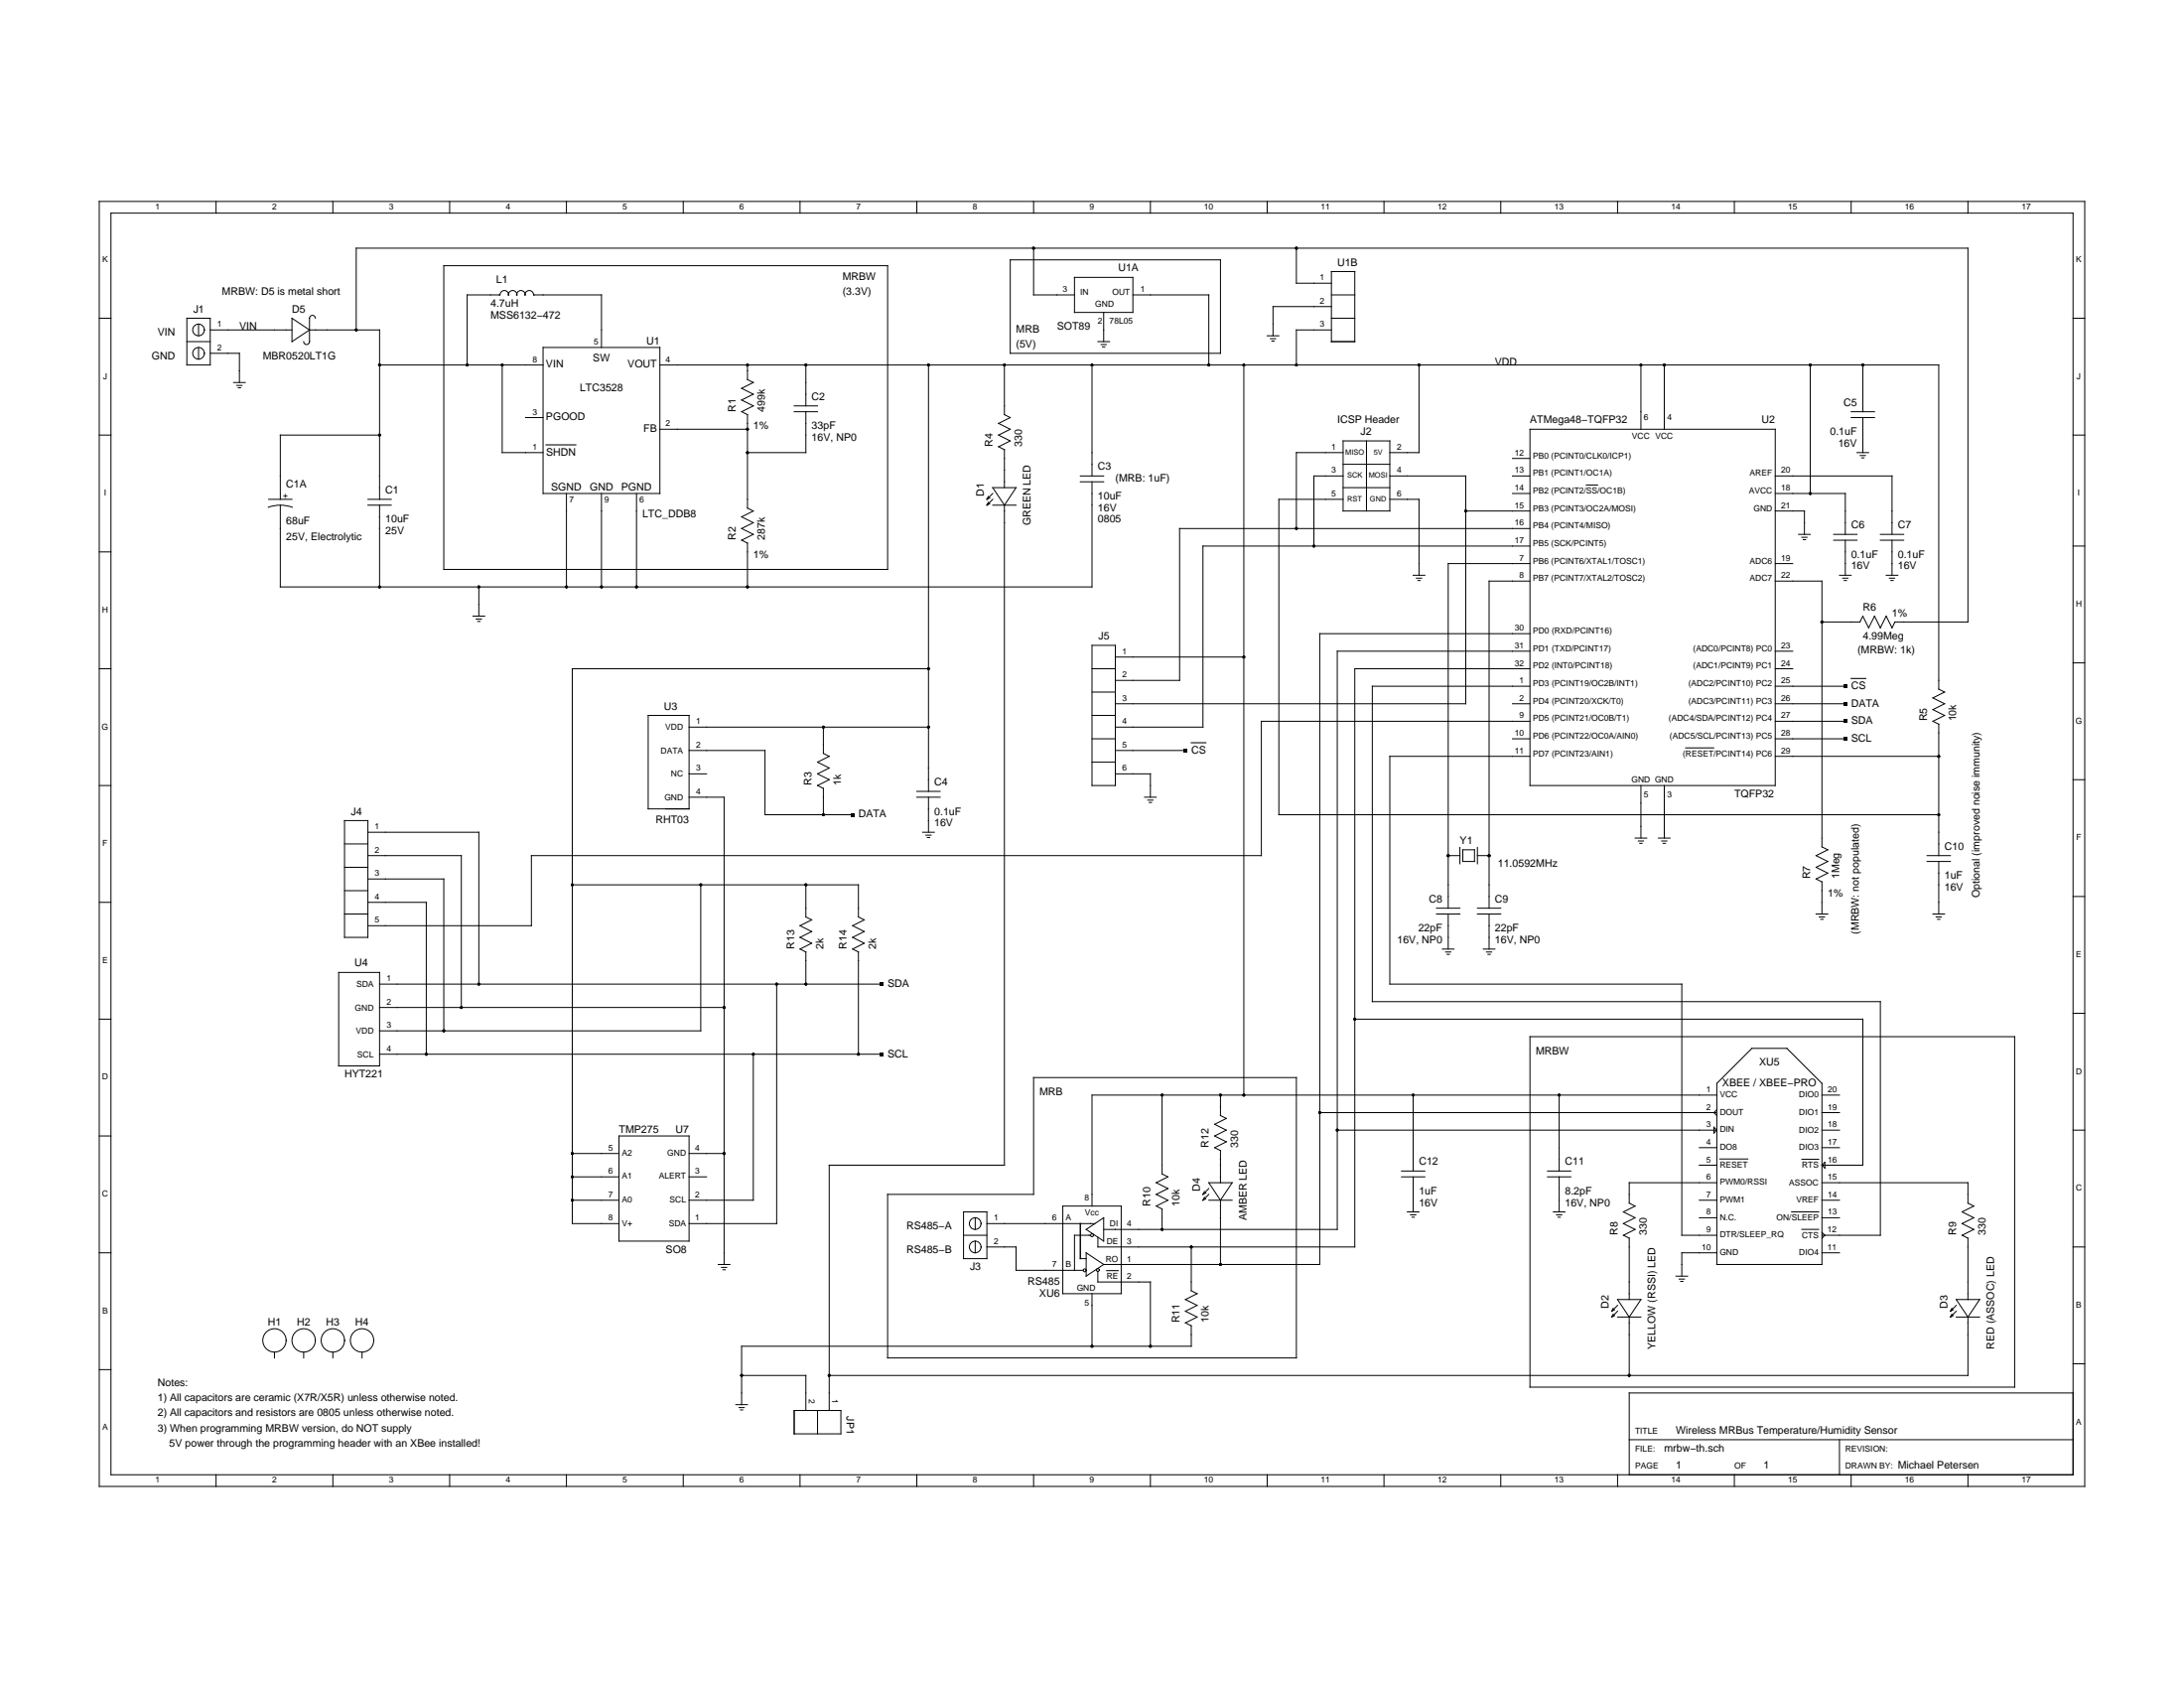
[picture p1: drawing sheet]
<svg xmlns="http://www.w3.org/2000/svg" width="279mm" height="216mm" viewBox="0 0 279 216" stroke-linecap="round" stroke-linejoin="round" font-family="sans-serif">
<g fill="none" stroke="#000" stroke-width=".13">
<path d="M12.7 25.8h254v164.3h-254zM14.2 27.3h251v161.3h-251zM27.6 25.8v1.5M42.6 25.8v1.5M56.8 34h56.8v38.8h-56.8zM57.5 25.8v1.5M72.5 25.8v1.5M87.4 25.8v1.5M102.3 25.8v1.5M117.3 25.8v1.5M129.2 33.2h26.9v12h-26.9zM132.2 25.8v1.5"/>
<path d="M132.2 31.7v6h5.3M137.5 35.5h7.4v4.5h-7.4zM141.2 40v3.7M144.9 37.7h9.7v9M147.2 25.8v1.5M162.1 25.8v1.5M165.8 31.7v4.5h4.5M170.3 34.7h3v9h-3zM170.3 37.7h3M170.3 39.2h-7.4v3.7M177.1 25.8v1.5M192 25.8v1.5"/>
<path d="M206.9 25.8v1.5M221.9 25.8v1.5M236.8 25.8v1.5M251.8 25.8v1.5M12.7 55.6h1.5M12.7 40.7h1.5M23.9 40.7h3v6h-3zM23.9 43.7h3M25.4 41.5v1.4M25.4 44.4v1.5M26.9 42.2h10.5M26.9 45.2h3.7v3.7"/>
<path d="M29.9 48.9h1.5M30.3 49.3h.7M30.5 49.6h.3M37.4 40.7l2.2 1.5-2.2 1.5zM39.6 42.2h9v21.7M40.3 40.7a.37 .37 0 0 0-.3-.4 .37 .37 0 0 0-.4 .4v3a.37 .37 0 0 1-.4 .4 .37 .37 0 0 1-.4-.4M45.6 42.2v-10.5h206.2v47.9h-9.4l-.4 .7-.7-1.5-.7 1.5-.8-1.5-.7 1.5-.8-1.5-.4 .8M48.6 55.6h-12.7v8.3M48.6 46.7h20.9M64.2 46.7v11.2h5.3M67.2 53.4h2.3M69.5 44.4h14.9v18.7h-14.9z"/>
<path d="M69.9 56.9h3.8M76.9 44.4v-6.7h-8.6a.55 .55 0 0 0-.6-.6 .55 .55 0 0 0-.5 .6 .53 .53 0 0 0-.6-.5 .53 .53 0 0 0-.5 .5 .53 .53 0 0 0-.5-.5 .53 .53 0 0 0-.5 .5 .55 .55 0 0 0-.6-.6 .55 .55 0 0 0-.5 .6h-4.2v9M84.4 46.7h163.6v41.4l.8 .4-1.5 .8 1.5 .7-1.5 .8 1.5 .7-1.5 .8M84.4 54.9h11.2M94.9 52.7l.7 .3v12l.8 .4-1.5 .7 1.5 .8-1.5 .7 1.5 .7-1.5 .8 .7 .4v5.6M95.6 46.7v1.9l.8 .3-1.5 .8 1.5 .7-1.5 .8 1.5 .7-1.5 .8M101.6 52.7h3M101.6 51.9h3M103.1 52.7v5.2h-7.5M103.1 46.7v5.2M118.8 46.7v54.5M128.5 46.7v6.3l.7 .4-1.5 .8 1.5 .7-1.5 .7 1.5 .8-1.5 .7 .8 .4"/>
<path d="M128.5 57.5v4.9M139.7 46.7v14.2M140.4 43.7h1.5M140.9 44.1h.6M141 44.4h.3M159.1 46.7v93.4M162.1 42.9h1.5M162.5 43.3h.7M162.7 43.6h.3M170.3 40.7h3M170.3 42.2h-4.5v4.5M171.8 57.9h-6v9.7"/>
<path d="M171.8 56.4h6v9h-6zM171.8 59.4h6M174.8 56.4v9M181.5 46.7v11.2h-3.7M193.5 58.6h2.2M195.7 54.9h31.4v45.6h-31.4zM209.9 46.7v8.2M212.9 46.7v8.2M231.6 46.7v16.4M236.8 52.7h3M236.8 53.4h3M237.6 57.9h1.5"/>
<path d="M238 58.3h.6M238.2 58.6h.3M238.3 46.7v6M238.3 53.4v4.5M265.2 55.6h1.5M265.2 40.7h1.5M12.7 70.6h1.5M34.3 64.9a4.5 4.5 0 0 1 3.1 0M34.4 63.9h3M47.1 63.9h3M47.1 64.6h3M48.6 64.6v10.5"/>
<path d="M60.5 78.8h1.5M60.9 79.2h.7M61.1 79.5h.3M61.3 75.1v3.7M72.5 63.1v12M76.9 63.1v12M81.4 63.1v12M126.4 64.2l-.1 .4M126.4 63.5l-.1 .4M126.6 64.4l-.3 .2M126.6 63.7l-.3 .2M127 64.6h3"/>
<path d="M127 62.4h3l-1.5 2.2zM127 63.1l-.7 .8M127 63.9l-.7 .7M128.5 64.6v84.4h-22.4v31.4M138.2 60.9h3M138.2 61.6h3M139.7 61.6v13.5h-103.8v-10.5M171.8 60.9h-3.7v8.9M171.8 63.9h-8.2v40.3h84.4M171.8 62.4h6M177.8 60.9h9.7v29.1h-44.8M177.8 63.9h3.7v9.7"/>
<path d="M180.8 73.6h1.5M181.2 74h.7M181.4 74.3h.3M187.5 65.4h8.2M193.5 60.9h2.2M193.5 63.1h2.2M195.7 69.8h-41.8v23.2h-11.2M195.7 67.6h-44.8v19.4h-8.2M195.7 72.1h-10.4v44.1M195.7 74.3h-5.2v41.9M202.9 62h1.5M227.1 60.9h14.9v7.4"/>
<path d="M227.1 65.4h3.7v2.9M227.1 63.1h9v5.2M227.1 72.1h2.2M227.1 74.3h6v34l.7 .4-1.5 .7 1.5 .8-1.5 .7 1.5 .8-1.5 .7 .8 .4M230.1 68.3h1.5M230.5 68.7h.7M230.7 69h.3M233.1 79.6h4.9M234.6 68.3h3M234.6 69.1h3M235.3 73.6h1.5M235.7 74h.7"/>
<path d="M235.9 74.3h.3M236.1 69.1v4.5M240.6 68.3h2.9M240.6 69.1h2.9M241.3 73.6h1.5M241.7 74h.7M241.9 74.3h.3M242 69.1v4.5M265.2 69.8h1.5M12.7 85.5h1.5M82.9 91.5h5.3v12h-5.3zM88.2 96h9.7v8.2h11.2"/>
<path d="M88.2 93h30.6M88.2 99h2.2M105.3 93v3.4l.8 .3-1.5 .8 1.5 .7-1.5 .8 1.5 .7-1.5 .8 .7 .3v3.4M118.8 85.5h-45.6v71h6M139.7 85.5h3M139.7 82.5h3v18h-3zM139.7 94.5h3M139.7 91.5h3M139.7 88.5h3M139.7 97.5h3M142.7 99h4.5v3M142.7 96h9"/>
<path d="M142.7 84h16.4M152.4 95h1.9M193.5 90h2.2M193.5 94.5h2.2M195.7 96.7h-17.9v29.2h37.4v32.1h4.4M195.7 83.3h-24.6v73.9h-29.9M195.7 81h-26.9v80.7h-27.6M195.7 92.3h-34.3v17.1h-93.4v9h-20.9M195.7 85.5h-22.4v74h-32.9l.1-1.3M195.7 87.8h-20.1v40.3h65v29.9h-7.5M215.6 95.7h3.6M227.1 85.5h2.2"/>
<path d="M227.1 83.3h2.2M227.1 87.8h9M227.1 90h9M227.1 92.3h9M227.1 94.5h9M227.1 96.7h20.9M236.8 86.8h1.9M247.3 92.2l.7 .4v16.8M265.2 84.8h1.5M265.2 99.7h1.5M12.7 100.5h1.5M12.7 115.4h1.5"/>
<path d="M44.1 116.9h3M44.1 105h3v14.9h-3zM44.1 113.9h3M44.1 107.9h3M44.1 110.9h3M47.1 109.4h11.9v19.5M47.1 115.4h7.4v19.4M47.1 112.4h9.7v19.4M47.1 106.4h14.2v19.5M73.2 113.2h36.6v4.1l.8 .4-1.5 .7 1.5 .7-1.5 .8 1.5 .7-1.5 .8 .7 .4v13M88.2 102h4.4v59.7M89.6 113.2v18.6h-41"/>
<path d="M103.1 113.2v4.1l.7 .4-1.5 .7 1.5 .7-1.5 .8 1.5 .7-1.5 .8 .8 .4v4.1M117.3 102h3M117.3 101.2h3M118 106.4h1.5M118.4 106.8h.7M118.6 107.1h.3M118.8 102v4.4M146.4 102h1.5M146.8 102.3h.7M147 102.6h.3M183.8 116.9h3M183.8 116.2h3"/>
<path d="M185.3 109.4h1.5M185.3 116.9v4.5M186.8 108.4v2.1M187.1 108.7h1.5v1.5h-1.5zM189 109.4h1.5M189 116.9h3M189 108.4v2.1M189 116.2h3M190.5 116.9v4.5M209.2 107.2h1.5M209.6 107.6h.7M209.8 107.9h.3"/>
<path d="M209.9 100.5v6.7M212.2 107.2h1.5M212.6 107.6h.6M212.8 107.9h.3M212.9 100.5v6.7M232.3 116.9h1.5M232.7 117.3h.7M232.9 117.6h.3M233.1 112.8v4.1M246.5 109.4h3M246.5 110.2h3M247.3 116.9h1.5"/>
<path d="M247.7 117.3h.7M247.9 117.6h.3M248 110.2v6.7M265.2 114.7h1.5M12.7 130.4h1.5M43.3 124.4h5.3v11.9h-5.3zM48.6 125.9h64.2M48.6 134.8h64.2M48.6 128.9h44M96.4 134.8v18.7h-8.2M99.4 125.9v30.6h-11.2M173.3 130.4h65v18.6h-5.2"/>
<path d="M184.5 121.4h1.5M184.9 121.8h.7M185.1 122.1h.3M189.8 121.4h1.4M190.2 121.8h.6M190.4 122.1h.2M195.7 132.6h62v44.8h-62zM219.6 138.6l4.5-4.5h4.5l4.5 4.5v23.1h-13.5zM265.2 129.6h1.5M12.7 145.3h1.5M73.2 153.5h6M73.2 150.5h6"/>
<path d="M73.2 147.5h6M79.2 145.3h9v13.4h-9zM88.2 150.5h2.2M88.2 147.5h4.4M113.6 152.8h18.6v-15h33.6v35.9h-52.2zM123.3 158h3M123.3 155h3v6h-3zM124.8 155.8v1.4M124.8 158.7v1.5M126.3 159.5h3.7v3h8.6M126.3 156.5h13.8M136 154.3h7.4v11.2h-7.4z"/>
<path d="M138.2 156.5v4.5h.8M139 157.2l2.2-1.4v2.9zM139.5 158h-2v4.5M147.9 154.3l.8 .3v2.6M148.7 140.1v10.1l.7 .3-1.5 .8 1.5 .7-1.5 .8 1.5 .7-1.5 .8M152.4 159.5v5.6l.7 .4-1.4 .7 1.4 .8-1.4 .7 1.4 .8-1.4 .7 .7 .4M154.1 153.1l-.2 .4M154.1 152.4l-.2 .4M154.3 153.3l-.4 .2M154.3 152.6l-.4 .2M154.6 151.3h3l-1.5 2.2zM154.6 153.5h3"/>
<path d="M154.6 152l-.7 .8M154.6 152.8l-.7 .7M156.1 140.1v2.6l.8 .4-1.5 .7 1.5 .7-1.5 .8 1.5 .7-1.5 .8 .7 .4v4.1M156.1 153.5v8.2M168.8 142.3h50.8M171.1 144.5h48.5M179.3 149.8h3M179.3 150.5h3M180 155h1.5M180.5 155.4h.6M180.6 155.7h.3M180.8 140.1v9.7"/>
<path d="M180.8 150.5v4.5M198 149.8h3M198 150.5h3M198.7 155h1.5M199.1 155.4h.7M199.3 155.7h.3M199.5 140.1v9.7M199.5 150.5v4.5M217.4 146.8h2.2M217.4 149h2.2M217.4 153.5h2.2M217.4 155.8h2.2"/>
<path d="M219.3 144.2l.3 .3-.3 .4zM219.6 151.3h-11.2v2.6l.8 .4-1.5 .7 1.5 .8-1.5 .7 1.5 .7-1.5 .8 .7 .4v7.8M219.6 140.1h-79.9v14.2M219.6 141.9l-.3 .4 .3 .4M220 148.2h3.6M229.2 155h3.5M230.5 157.2h2.2M230.5 148.3h2.2M233.1 144.5h2.2M233.1 151.3h18.7v2.6l.7 .4-1.5 .7 1.5 .8-1.5 .7 1.5 .7-1.5 .8 .8 .4v7.8M233.1 140.1h2.2M233.1 142.3h2.2"/>
<path d="M233.1 146.8h2.2M233.1 153.5h2.2M233.1 155.8h2.2M233.1 157.6l.4 .4-.4 .4M233.5 148.7v.7l-.4-.4zM265.2 144.5h1.5M265.2 159.5h1.5M12.7 160.2h1.5M12.7 175.2h1.5M35.1 172.9v.8M38.8 172.9v.8M42.6 172.9v.8"/>
<path d="M46.3 172.9v.8M91.9 161.7h1.5M92.3 162.1h.7M92.5 162.4h.3M94.1 179.7h1.5M94.9 175.9h8.2v4.5M139 160.2l2.2 1.5-2.2 1.5zM139.7 165.5v6.7M140.4 162.6v1.4h6.8v8.2M141.6 162.5h1.5M152.4 169.6v2.6h-57.5v7.5M206.4 168.1l-.2 .4"/>
<path d="M206.4 167.3l-.2 .4M206.6 168.3l-.4 .2M206.6 167.5l-.4 .2M206.9 166.2h3l-1.5 2.3zM206.9 168.5h3M206.9 167l-.7 .7M206.9 167.7l-.7 .8M208.4 168.5v7.4M214.4 163.2h1.5M214.8 163.6h.7M215 163.9h.3M219.6 160.2h-4.4v3"/>
<path d="M233.1 160.2h2.2M249.7 168.1l-.2 .4M249.7 167.3l-.2 .4M249.9 168.3l-.4 .2M249.9 167.5l-.4 .2M250.3 166.2h3l-1.5 2.3zM250.3 168.5h3M250.3 167l-.8 .7M250.3 167.7l-.8 .8M251.8 168.5v7.4h-145.7M265.2 178.2h-56.8v10.4M265.2 174.4h1.5"/>
<path d="M27.6 188.6v1.5M42.6 188.6v1.5M57.5 188.6v1.5M72.5 188.6v1.5M87.4 188.6v1.5M94.5 180h.7M94.7 180.3h.3M101.6 180.4h6v3h-6zM102.3 188.6v1.5M104.6 180.4v3M117.3 188.6v1.5M132.2 188.6v1.5"/>
<path d="M147.2 188.6v1.5M162.1 188.6v1.5M177.1 188.6v1.5M192 188.6v1.5M206.9 188.6v1.5M208.4 184.1h56.8M221.9 188.6v1.5M235.3 184.1v4.5M236.8 188.6v1.5M251.8 188.6v1.5"/>
<circle cx="25.4" cy="45.2" r=".75"/>
<circle cx="25.4" cy="42.2" r=".75"/>
<circle cx="124.8" cy="156.5" r=".75"/>
<circle cx="124.8" cy="159.5" r=".75"/>
<circle cx="139.7" cy="158" r=".19"/>
<circle cx="35.1" cy="171.4" r="1.49"/>
<circle cx="38.8" cy="171.4" r="1.49"/>
<circle cx="42.6" cy="171.4" r="1.49"/>
<circle cx="46.3" cy="171.4" r="1.49"/>
<circle cx="138.8" cy="162.5" r=".19"/>
<circle cx="140.4" cy="162.4" r=".19"/>
</g>
<g fill="#000">
<path d="M151.4 95.8h.5v.4h-.5zM235.8 89.8h.5v.4h-.5zM235.8 92h.5v.5h-.5zM235.8 94.3h.5v.4h-.5zM235.8 87.5h.5v.5h-.5zM108.8 104h.5v.4h-.5zM112.6 125.6h.4v.5h-.4zM112.6 134.6h.4v.5h-.4z"/>
<circle cx="132.2" cy="31.7" r=".19"/>
<circle cx="165.8" cy="31.7" r=".19"/>
<circle cx="45.6" cy="42.2" r=".19"/>
<circle cx="48.6" cy="46.7" r=".19"/>
<circle cx="48.6" cy="55.6" r=".19"/>
<circle cx="59.8" cy="46.7" r=".19"/>
<circle cx="64.2" cy="46.7" r=".19"/>
<circle cx="95.6" cy="57.9" r=".19"/>
<circle cx="95.6" cy="54.9" r=".19"/>
<circle cx="95.6" cy="46.7" r=".19"/>
<circle cx="103.1" cy="46.7" r=".19"/>
<circle cx="118.8" cy="46.7" r=".19"/>
<circle cx="128.5" cy="46.7" r=".19"/>
<circle cx="139.7" cy="46.7" r=".19"/>
<circle cx="154.6" cy="46.7" r=".19"/>
<circle cx="159.1" cy="46.7" r=".19"/>
<circle cx="165.8" cy="46.7" r=".19"/>
<circle cx="181.5" cy="46.7" r=".19"/>
<circle cx="209.9" cy="46.7" r=".19"/>
<circle cx="212.9" cy="46.7" r=".19"/>
<circle cx="231.6" cy="46.7" r=".19"/>
<circle cx="238.3" cy="46.7" r=".19"/>
<circle cx="48.6" cy="75.1" r=".19"/>
<circle cx="61.3" cy="75.1" r=".19"/>
<circle cx="72.5" cy="75.1" r=".19"/>
<circle cx="76.9" cy="75.1" r=".19"/>
<circle cx="81.4" cy="75.1" r=".19"/>
<circle cx="95.6" cy="75.1" r=".19"/>
<circle cx="165.8" cy="67.6" r=".19"/>
<circle cx="168.1" cy="69.8" r=".19"/>
<circle cx="187.5" cy="65.4" r=".19"/>
<circle cx="231.6" cy="63.1" r=".19"/>
<circle cx="233.1" cy="79.6" r=".19"/>
<circle cx="105.3" cy="93" r=".19"/>
<circle cx="118.8" cy="93" r=".19"/>
<circle cx="118.8" cy="85.5" r=".19"/>
<circle cx="159.1" cy="84" r=".19"/>
<circle cx="248" cy="96.7" r=".19"/>
<circle cx="73.2" cy="113.2" r=".19"/>
<circle cx="89.6" cy="113.2" r=".19"/>
<circle cx="103.1" cy="113.2" r=".19"/>
<circle cx="105.3" cy="104.2" r=".19"/>
<circle cx="185.3" cy="109.4" r=".19"/>
<circle cx="190.5" cy="109.4" r=".19"/>
<circle cx="248" cy="104.2" r=".19"/>
<circle cx="54.5" cy="134.8" r=".19"/>
<circle cx="56.8" cy="131.8" r=".19"/>
<circle cx="59" cy="128.9" r=".19"/>
<circle cx="61.3" cy="125.9" r=".19"/>
<circle cx="92.6" cy="128.9" r=".19"/>
<circle cx="96.4" cy="134.8" r=".19"/>
<circle cx="99.4" cy="125.9" r=".19"/>
<circle cx="103.1" cy="125.9" r=".19"/>
<circle cx="109.8" cy="134.8" r=".19"/>
<circle cx="173.3" cy="130.4" r=".19"/>
<circle cx="73.2" cy="147.5" r=".19"/>
<circle cx="73.2" cy="150.5" r=".19"/>
<circle cx="73.2" cy="153.5" r=".19"/>
<circle cx="92.6" cy="147.5" r=".19"/>
<circle cx="148.7" cy="140.1" r=".19"/>
<circle cx="148.7" cy="157.2" r=".19"/>
<circle cx="152.4" cy="159.5" r=".19"/>
<circle cx="156.1" cy="140.1" r=".19"/>
<circle cx="159.1" cy="140.1" r=".19"/>
<circle cx="168.8" cy="142.3" r=".19"/>
<circle cx="171.1" cy="144.5" r=".19"/>
<circle cx="180.8" cy="140.1" r=".19"/>
<circle cx="199.5" cy="140.1" r=".19"/>
<circle cx="94.9" cy="175.9" r=".19"/>
<circle cx="106.1" cy="175.9" r=".19"/>
<circle cx="139.7" cy="172.2" r=".19"/>
<circle cx="147.2" cy="172.2" r=".19"/>
<circle cx="156.1" cy="161.7" r=".19"/>
<circle cx="208.4" cy="175.9" r=".19"/>
</g>
<g font-size="1.3">
<text x="107.8" y="35.8">MRBW</text>
<text x="143.1" y="34.7">U1A</text>
<text x="171.1" y="34">U1B</text>
<text x="24.7" y="40">J1</text>
<text x="28.4" y="37.7">MRBW: D5 is metal short</text>
<text x="37.4" y="40">D5</text>
<text x="62.8" y="40.7">MSS6132−472</text>
<text x="62.8" y="39.2">4.7uH</text>
<text x="63.5" y="36.2">L1</text>
<text x="107.8" y="37.7">(3.3V)</text>
<text x="19.4" y="45.9">GND</text>
<text x="20.2" y="42.9">VIN</text>
<text x="30.6" y="42.2">VIN</text>
<text x="33.6" y="45.9">MBR0520LT1G</text>
<text x="69.8" y="47">VIN</text>
<text x="75.9" y="46.2">SW</text>
<text x="80.3" y="47">VOUT</text>
<text x="82.7" y="44.1">U1</text>
<text x="130" y="42.5">MRB</text>
<text x="130" y="44.4">(5V)</text>
<text x="135.2" y="42.2">SOT89</text>
<text x="191.2" y="46.7">VDD</text>
<text x="69.8" y="53.8">PGOOD</text>
<text x="74.2" y="50">LTC3528</text>
<text x="94.1" y="52.7" transform="rotate(-90 94.1 52.7)">R1</text>
<text x="97.9" y="52.7" transform="rotate(-90 97.9 52.7)">499k</text>
<text x="103.8" y="51.2">C2</text>
<text x="235.8" y="51.9">C5</text>
<text x="69.8" y="58.2">SHDN</text>
<text x="82.3" y="55.3">FB</text>
<text x="96.4" y="54.9">1%</text>
<text x="103.8" y="54.9">33pF</text>
<text x="103.8" y="56.4">16V, NP0</text>
<text x="127" y="57.1" transform="rotate(-90 127 57.1)">R4</text>
<text x="130.7" y="57.1" transform="rotate(-90 130.7 57.1)">330</text>
<text x="171.1" y="54.2">ICSP Header</text>
<text x="174.1" y="55.6">J2</text>
<text x="195.7" y="54.2">ATMega48−TQFP32</text>
<text x="225.4" y="54.2">U2</text>
<text x="234.1" y="55.6">0.1uF</text>
<text x="235.2" y="57.1">16V</text>
<text x="36.6" y="62.4">C1A</text>
<text x="49.3" y="63.1">C1</text>
<text x="70.5" y="62.7">SGND</text>
<text x="75.4" y="62.7">GND</text>
<text x="79.5" y="62.7">PGND</text>
<text x="125.9" y="63.5" transform="rotate(-90 125.9 63.5)">D1</text>
<text x="140.4" y="60.1">C3</text>
<text x="140.4" y="63.9">10uF</text>
<text x="140.4" y="65.4">16V</text>
<text x="142.7" y="61.6">(MRB: 1uF)</text>
<text x="36.6" y="67.1">68uF</text>
<text x="36.6" y="69.1">25V, Electrolytic</text>
<text x="49.3" y="66.9">10uF</text>
<text x="49.3" y="68.3">25V</text>
<text x="82.2" y="66.1">LTC_DDB8</text>
<text x="94.1" y="69.1" transform="rotate(-90 94.1 69.1)">R2</text>
<text x="96.4" y="71.3">1%</text>
<text x="97.9" y="69.1" transform="rotate(-90 97.9 69.1)">287k</text>
<text x="131.9" y="67.2" transform="rotate(-90 131.9 67.2)">GREEN LED</text>
<text x="140.4" y="66.9">0805</text>
<text x="236.8" y="67.6">C6</text>
<text x="236.8" y="71.3">0.1uF</text>
<text x="242.8" y="67.6">C7</text>
<text x="242.8" y="71.3">0.1uF</text>
<text x="236.8" y="72.8">16V</text>
<text x="242.8" y="72.8">16V</text>
<text x="140.5" y="81.8">J5</text>
<text x="237.6" y="83.5">(MRBW: 1k)</text>
<text x="238.3" y="78.1">R6</text>
<text x="238.3" y="81.8">4.99Meg</text>
<text x="242" y="78.8">1%</text>
<text x="236.8" y="88.1">CS</text>
<text x="84.9" y="90.8">U3</text>
<text x="236.8" y="90.4">DATA</text>
<text x="236.8" y="92.6">SDA</text>
<text x="236.8" y="94.9">SCL</text>
<text x="246.5" y="92.3" transform="rotate(-90 246.5 92.3)">R5</text>
<text x="250.3" y="92.3" transform="rotate(-90 250.3 92.3)">10k</text>
<text x="103.8" y="100.5" transform="rotate(-90 103.8 100.5)">R3</text>
<text x="107.6" y="100.5" transform="rotate(-90 107.6 100.5)">1k</text>
<text x="119.5" y="100.5">C4</text>
<text x="152.4" y="96.3">CS</text>
<text x="221.9" y="102">TQFP32</text>
<text x="44.9" y="104.2">J4</text>
<text x="83.9" y="105.3">RHT03</text>
<text x="109.8" y="104.6">DATA</text>
<text x="119.5" y="104.2">0.1uF</text>
<text x="119.5" y="105.7">16V</text>
<text x="186.8" y="107.9">Y1</text>
<text x="191.6" y="110.9">11.0592MHz</text>
<text x="231.6" y="112.4" transform="rotate(-90 231.6 112.4)">R7</text>
<text x="235.3" y="112.4" transform="rotate(-90 235.3 112.4)">1Meg</text>
<text x="248.8" y="108.7">C10</text>
<text x="248.8" y="112.4">1uF</text>
<text x="248.8" y="113.9">16V</text>
<text x="181.4" y="119.1">22pF</text>
<text x="182.8" y="115.4">C8</text>
<text x="191.2" y="115.4">C9</text>
<text x="191.2" y="119.1">22pF</text>
<text x="233.8" y="114.7">1%</text>
<text x="237.8" y="119.5" transform="rotate(-90 237.8 119.5)">(MRBW: not populated)</text>
<text x="253.3" y="114.8" transform="rotate(-90 253.3 114.8)">Optional (improved noise immunity)</text>
<text x="45.3" y="123.6">U4</text>
<text x="101.6" y="121.4" transform="rotate(-90 101.6 121.4)">R13</text>
<text x="105.3" y="121.4" transform="rotate(-90 105.3 121.4)">2k</text>
<text x="108.3" y="121.4" transform="rotate(-90 108.3 121.4)">R14</text>
<text x="112.1" y="121.4" transform="rotate(-90 112.1 121.4)">2k</text>
<text x="178.8" y="120.6">16V, NP0</text>
<text x="191.2" y="120.6">16V, NP0</text>
<text x="113.6" y="126.2">SDA</text>
<text x="44.1" y="137.8">HYT221</text>
<text x="113.6" y="135.2">SCL</text>
<text x="196.5" y="134.8">MRBW</text>
<text x="225" y="136.3">XU5</text>
<text x="133" y="140.1">MRB</text>
<text x="220.3" y="138.9">XBEE / XBEE−PRO</text>
<text x="79.2" y="144.9">TMP275</text>
<text x="86.4" y="144.9">U7</text>
<text x="154.6" y="146.8" transform="rotate(-90 154.6 146.8)">R12</text>
<text x="158.4" y="146.8" transform="rotate(-90 158.4 146.8)">330</text>
<text x="181.5" y="149">C12</text>
<text x="200.2" y="149">C11</text>
<text x="147.2" y="154.3" transform="rotate(-90 147.2 154.3)">R10</text>
<text x="150.9" y="154.3" transform="rotate(-90 150.9 154.3)">10k</text>
<text x="153.5" y="152.4" transform="rotate(-90 153.5 152.4)">D4</text>
<text x="181.5" y="152.8">1uF</text>
<text x="181.5" y="154.3">16V</text>
<text x="200.2" y="152.8">8.2pF</text>
<text x="200.2" y="154.3">16V, NP0</text>
<text x="85.2" y="160.2">SO8</text>
<text x="116" y="157.2">RS485−A</text>
<text x="116" y="160.2">RS485−B</text>
<text x="159.5" y="156.1" transform="rotate(-90 159.5 156.1)">AMBER LED</text>
<text x="206.9" y="158" transform="rotate(-90 206.9 158)">R8</text>
<text x="210.7" y="158" transform="rotate(-90 210.7 158)">330</text>
<text x="250.3" y="158" transform="rotate(-90 250.3 158)">R9</text>
<text x="254" y="158" transform="rotate(-90 254 158)">330</text>
<text x="124.1" y="162.5">J3</text>
<text x="131.5" y="164.3">RS485</text>
<text x="133" y="165.8">XU6</text>
<text x="205.8" y="167.3" transform="rotate(-90 205.8 167.3)">D2</text>
<text x="249.1" y="167.3" transform="rotate(-90 249.1 167.3)">D3</text>
<text x="34.2" y="169.6">H1</text>
<text x="38" y="169.6">H2</text>
<text x="41.7" y="169.6">H3</text>
<text x="45.5" y="169.6">H4</text>
<text x="150.9" y="169.2" transform="rotate(-90 150.9 169.2)">R11</text>
<text x="154.6" y="169.2" transform="rotate(-90 154.6 169.2)">10k</text>
<text x="211.8" y="172.6" transform="rotate(-90 211.8 172.6)">YELLOW (RSSI) LED</text>
<text x="255.1" y="172.6" transform="rotate(-90 255.1 172.6)">RED (ASSOC) LED</text>
<text x="20.2" y="177.3">Notes:</text>
<text x="20.2" y="179.2">1) All capacitors are ceramic (X7R/X5R) unless otherwise noted.</text>
<text x="20.2" y="181.2">2) All capacitors and resistors are 0805 unless otherwise noted.</text>
<text x="20.2" y="183.1">3) When programming MRBW version, do NOT supply</text>
<text x="21.7" y="185">5V power through the programming header with an XBee installed!</text>
<text x="108.3" y="181.2" transform="rotate(90 108.3 181.2)">JP1</text>
<text x="212.9" y="185.6">mrbw−th.sch</text>
<text x="214.4" y="183.4">Wireless MRBus Temperature/Humidity Sensor</text>
<text x="214.4" y="187.9">1</text>
<text x="225.6" y="187.9">1</text>
<text x="242.8" y="187.9">Michael Petersen</text>
</g>
<g font-size="1.1">
<text x="19.9" y="26.8">1</text>
<text x="34.8" y="26.8">2</text>
<text x="49.8" y="26.8">3</text>
<text x="64.7" y="26.8">4</text>
<text x="79.6" y="26.8">5</text>
<text x="94.6" y="26.8">6</text>
<text x="109.5" y="26.8">7</text>
<text x="124.5" y="26.8">8</text>
<text x="139.4" y="26.8">9</text>
<text x="154" y="26.8">10</text>
<text x="169" y="26.8">11</text>
<text x="183.9" y="26.8">12</text>
<text x="198.9" y="26.8">13</text>
<text x="213.8" y="26.8">14</text>
<text x="228.7" y="26.8">15</text>
<text x="243.7" y="26.8">16</text>
<text x="258.6" y="26.8">17</text>
<text x="13.1" y="33.5">K</text>
<text x="168.8" y="35.9">1</text>
<text x="265.6" y="33.5">K</text>
<text x="27.8" y="41.8">1</text>
<text x="136" y="37.3">3</text>
<text x="138.2" y="37.7">IN</text>
<text x="140.1" y="39.2">GND</text>
<text x="140.4" y="41.5">2</text>
<text x="141.9" y="41.5">78L05</text>
<text x="142.3" y="37.7">OUT</text>
<text x="145.9" y="37.3">1</text>
<text x="168.8" y="38.8">2</text>
<text x="168.8" y="41.8">3</text>
<text x="27.8" y="44.8">2</text>
<text x="68.1" y="46.3">8</text>
<text x="76" y="44.1">5</text>
<text x="85.2" y="46.3">4</text>
<text x="13.2" y="48.5">J</text>
<text x="68.1" y="53">3</text>
<text x="210.3" y="53.8">6</text>
<text x="213.3" y="53.8">4</text>
<text x="265.7" y="48.5">J</text>
<text x="68.1" y="57.5">1</text>
<text x="85.2" y="54.5">2</text>
<text x="170.3" y="57.5">1</text>
<text x="178.7" y="57.5">2</text>
<text x="193.8" y="58.3">12</text>
<text x="196.1" y="58.6">PB0 (PCINT0/CLK0/ICP1)</text>
<text x="208.8" y="56.1">VCC VCC</text>
<text x="13.3" y="63.4">I</text>
<text x="36.2" y="63.1" transform="rotate(90 36.2 63.1)">+</text>
<text x="72.8" y="64.3">7</text>
<text x="77.3" y="64.3">9</text>
<text x="81.8" y="64.3">6</text>
<text x="170.3" y="60.5">3</text>
<text x="170.3" y="63.5">5</text>
<text x="178.7" y="60.5">4</text>
<text x="178.7" y="63.5">6</text>
<text x="193.8" y="60.5">13</text>
<text x="193.8" y="62.7">14</text>
<text x="193.8" y="65">15</text>
<text x="196.1" y="60.9">PB1 (PCINT1/OC1A)</text>
<text x="196.1" y="65.4">PB3 (PCINT3/OC2A/MOSI)</text>
<text x="196.1" y="63.1">PB2 (PCINT2/SS/OC1B)</text>
<text x="223.7" y="63.1">AVCC</text>
<text x="223.9" y="60.9">AREF</text>
<text x="224.3" y="65.4">GND</text>
<text x="227.9" y="65">21</text>
<text x="227.9" y="60.5">20</text>
<text x="227.9" y="62.7">18</text>
<text x="265.8" y="63.4">I</text>
<text x="193.8" y="67.2">16</text>
<text x="193.8" y="69.5">17</text>
<text x="194.4" y="71.7">7</text>
<text x="196.1" y="67.6">PB4 (PCINT4/MISO)</text>
<text x="196.1" y="69.8">PB5 (SCK/PCINT5)</text>
<text x="227.9" y="71.7">19</text>
<text x="194.4" y="74">8</text>
<text x="196.1" y="72.1">PB6 (PCINT6/XTAL1/TOSC1)</text>
<text x="196.1" y="74.3">PB7 (PCINT7/XTAL2/TOSC2)</text>
<text x="223.9" y="72.1">ADC6</text>
<text x="223.9" y="74.3">ADC7</text>
<text x="227.9" y="74">22</text>
<text x="265.6" y="77.6">H</text>
<text x="13.1" y="78.3">H</text>
<text x="143.6" y="83.7">1</text>
<text x="193.8" y="80.7">30</text>
<text x="193.8" y="82.9">31</text>
<text x="196.1" y="81">PD0 (RXD/PCINT16)</text>
<text x="196.1" y="83.3">PD1 (TXD/PCINT17)</text>
<text x="216.6" y="83.3">(ADC0/PCINT8) PC0</text>
<text x="227.9" y="82.9">23</text>
<text x="143.6" y="86.7">2</text>
<text x="143.6" y="89.6">3</text>
<text x="193.8" y="85.2">32</text>
<text x="194.4" y="87.4">1</text>
<text x="194.4" y="89.6">2</text>
<text x="196.1" y="85.5">PD2 (INT0/PCINT18)</text>
<text x="196.1" y="87.8">PD3 (PCINT19/OC2B/INT1)</text>
<text x="216" y="87.8">(ADC2/PCINT10) PC2</text>
<text x="216.6" y="85.5">(ADC1/PCINT9) PC1</text>
<text x="227.9" y="85.2">24</text>
<text x="227.9" y="87.4">25</text>
<text x="227.9" y="89.6">26</text>
<text x="13" y="93.3">G</text>
<text x="85.1" y="93.4">VDD</text>
<text x="89" y="92.6">1</text>
<text x="89" y="95.6">2</text>
<text x="143.6" y="92.6">4</text>
<text x="143.6" y="95.6">5</text>
<text x="193.8" y="94.1">10</text>
<text x="194.4" y="91.9">9</text>
<text x="196.1" y="94.5">PD6 (PCINT22/OC0A/AIN0)</text>
<text x="196.1" y="90">PD4 (PCINT20/XCK/T0)</text>
<text x="196.1" y="92.3">PD5 (PCINT21/OC0B/T1)</text>
<text x="213.5" y="92.3">(ADC4/SDA/PCINT12) PC4</text>
<text x="213.6" y="94.5">(ADC5/SCL/PCINT13) PC5</text>
<text x="216" y="90">(ADC3/PCINT11) PC3</text>
<text x="227.9" y="91.9">27</text>
<text x="227.9" y="94.1">28</text>
<text x="265.5" y="92.5">G</text>
<text x="84.5" y="96.4">DATA</text>
<text x="85.8" y="99.4">NC</text>
<text x="89" y="98.6">3</text>
<text x="89" y="101.6">4</text>
<text x="143.6" y="98.6">6</text>
<text x="193.8" y="96.4">11</text>
<text x="196.1" y="96.7">PD7 (PCINT23/AIN1)</text>
<text x="208.7" y="100.1">GND GND</text>
<text x="210.3" y="102">5</text>
<text x="213.3" y="102">3</text>
<text x="215.3" y="96.7">(RESET/PCINT14) PC6</text>
<text x="227.9" y="96.4">29</text>
<text x="48" y="106.1">1</text>
<text x="85" y="102.3">GND</text>
<text x="265.6" y="107.5">F</text>
<text x="13.1" y="108.2">F</text>
<text x="48" y="109.1">2</text>
<text x="48" y="112.1">3</text>
<text x="48" y="115">4</text>
<text x="48" y="118">5</text>
<text x="13.1" y="123.2">E</text>
<text x="49.5" y="125.5">1</text>
<text x="265.6" y="122.4">E</text>
<text x="45.4" y="129.2">GND</text>
<text x="45.6" y="126.2">SDA</text>
<text x="49.5" y="128.5">2</text>
<text x="49.5" y="131.5">3</text>
<text x="45.5" y="132.2">VDD</text>
<text x="45.7" y="135.2">SCL</text>
<text x="49.5" y="134.5">4</text>
<text x="265.6" y="137.4">D</text>
<text x="13.1" y="138.1">D</text>
<text x="218.3" y="139.7">1</text>
<text x="218.3" y="141.9">2</text>
<text x="220" y="140.4">VCC</text>
<text x="220" y="142.6">DOUT</text>
<text x="230.2" y="142.6">DIO1</text>
<text x="230.2" y="140.4">DIO0</text>
<text x="233.8" y="141.9">19</text>
<text x="233.8" y="139.7">20</text>
<text x="77.8" y="147.2">5</text>
<text x="79.6" y="147.8">A2</text>
<text x="85.4" y="147.8">GND</text>
<text x="88.9" y="147.2">4</text>
<text x="218.3" y="144.2">3</text>
<text x="218.3" y="146.4">4</text>
<text x="218.3" y="148.7">5</text>
<text x="220" y="144.8">DIN</text>
<text x="220" y="147.1">DO8</text>
<text x="220" y="149.3">RESET</text>
<text x="230.2" y="147.1">DIO3</text>
<text x="230.2" y="144.9">DIO2</text>
<text x="230.5" y="149.4">RTS</text>
<text x="233.8" y="148.7">16</text>
<text x="233.8" y="146.4">17</text>
<text x="233.8" y="144.2">18</text>
<text x="13.1" y="153.1">C</text>
<text x="77.8" y="150.2">6</text>
<text x="77.8" y="153.1">7</text>
<text x="79.6" y="150.8">A1</text>
<text x="79.6" y="153.8">A0</text>
<text x="84.3" y="150.8">ALERT</text>
<text x="85.7" y="153.8">SCL</text>
<text x="88.9" y="153.1">2</text>
<text x="88.9" y="150.2">3</text>
<text x="138.7" y="153.5">8</text>
<text x="138.8" y="155.4">Vcc</text>
<text x="218.3" y="150.9">6</text>
<text x="218.3" y="153.1">7</text>
<text x="218.3" y="155.4">8</text>
<text x="220" y="151.6">PWM0/RSSI</text>
<text x="220" y="153.8">PWM1</text>
<text x="228.9" y="151.6">ASSOC</text>
<text x="229.8" y="153.8">VREF</text>
<text x="233.8" y="155.4">13</text>
<text x="233.8" y="153.1">14</text>
<text x="233.8" y="150.9">15</text>
<text x="265.6" y="152.3">C</text>
<text x="77.8" y="156.1">8</text>
<text x="79.6" y="156.8">V+</text>
<text x="85.6" y="156.8">SDA</text>
<text x="88.9" y="156.1">1</text>
<text x="127.1" y="156.1">1</text>
<text x="127.1" y="159.1">2</text>
<text x="134.6" y="156.1">6</text>
<text x="136.3" y="156.1">A</text>
<text x="141.4" y="161.4">RO</text>
<text x="141.6" y="159.1">DE</text>
<text x="142" y="156.9">DI</text>
<text x="144.2" y="161.4">1</text>
<text x="144.2" y="159.1">3</text>
<text x="144.2" y="156.9">4</text>
<text x="217.7" y="159.9">10</text>
<text x="218.3" y="157.6">9</text>
<text x="220" y="160.5">GND</text>
<text x="220" y="156">N.C.</text>
<text x="220" y="158.3">DTR/SLEEP_RQ</text>
<text x="227.3" y="156.1">ON/SLEEP</text>
<text x="230.2" y="160.6">DIO4</text>
<text x="230.5" y="158.3">CTS</text>
<text x="233.8" y="159.9">11</text>
<text x="233.8" y="157.7">12</text>
<text x="13.1" y="168">B</text>
<text x="134.6" y="162.1">7</text>
<text x="136.3" y="162.1">B</text>
<text x="137.8" y="165.1">GND</text>
<text x="138.7" y="167">5</text>
<text x="141.6" y="163.6">RE</text>
<text x="144.2" y="163.6">2</text>
<text x="265.6" y="167.2">B</text>
<text x="103.5" y="178.9" transform="rotate(90 103.5 178.9)">2</text>
<text x="106.5" y="178.9" transform="rotate(90 106.5 178.9)">1</text>
<text x="13.1" y="182.9">A</text>
<text x="209.2" y="185.6">FILE:</text>
<text x="209.2" y="183.4">TITLE</text>
<text x="236.1" y="185.6">REVISION:</text>
<text x="265.6" y="182.2">A</text>
<text x="19.9" y="189.6">1</text>
<text x="34.8" y="189.6">2</text>
<text x="49.8" y="189.6">3</text>
<text x="64.7" y="189.6">4</text>
<text x="79.6" y="189.6">5</text>
<text x="94.6" y="189.6">6</text>
<text x="109.5" y="189.6">7</text>
<text x="124.5" y="189.6">8</text>
<text x="139.4" y="189.6">9</text>
<text x="154" y="189.6">10</text>
<text x="169" y="189.6">11</text>
<text x="183.9" y="189.6">12</text>
<text x="198.9" y="189.6">13</text>
<text x="209.2" y="187.9">PAGE</text>
<text x="213.8" y="189.6">14</text>
<text x="221.9" y="187.9">OF</text>
<text x="228.7" y="189.6">15</text>
<text x="236.1" y="187.9">DRAWN BY:</text>
<text x="243.7" y="189.6">16</text>
<text x="258.6" y="189.6">17</text>
</g>
<g font-size=".9">
<text x="172.1" y="58.1">MISO</text>
<text x="175.7" y="58.1">5V</text>
<text x="172.3" y="61.1">SCK</text>
<text x="172.4" y="64.1">RST</text>
<text x="175.1" y="61.1">MOSI</text>
<text x="175.3" y="64.1">GND</text>
</g>
</svg>
